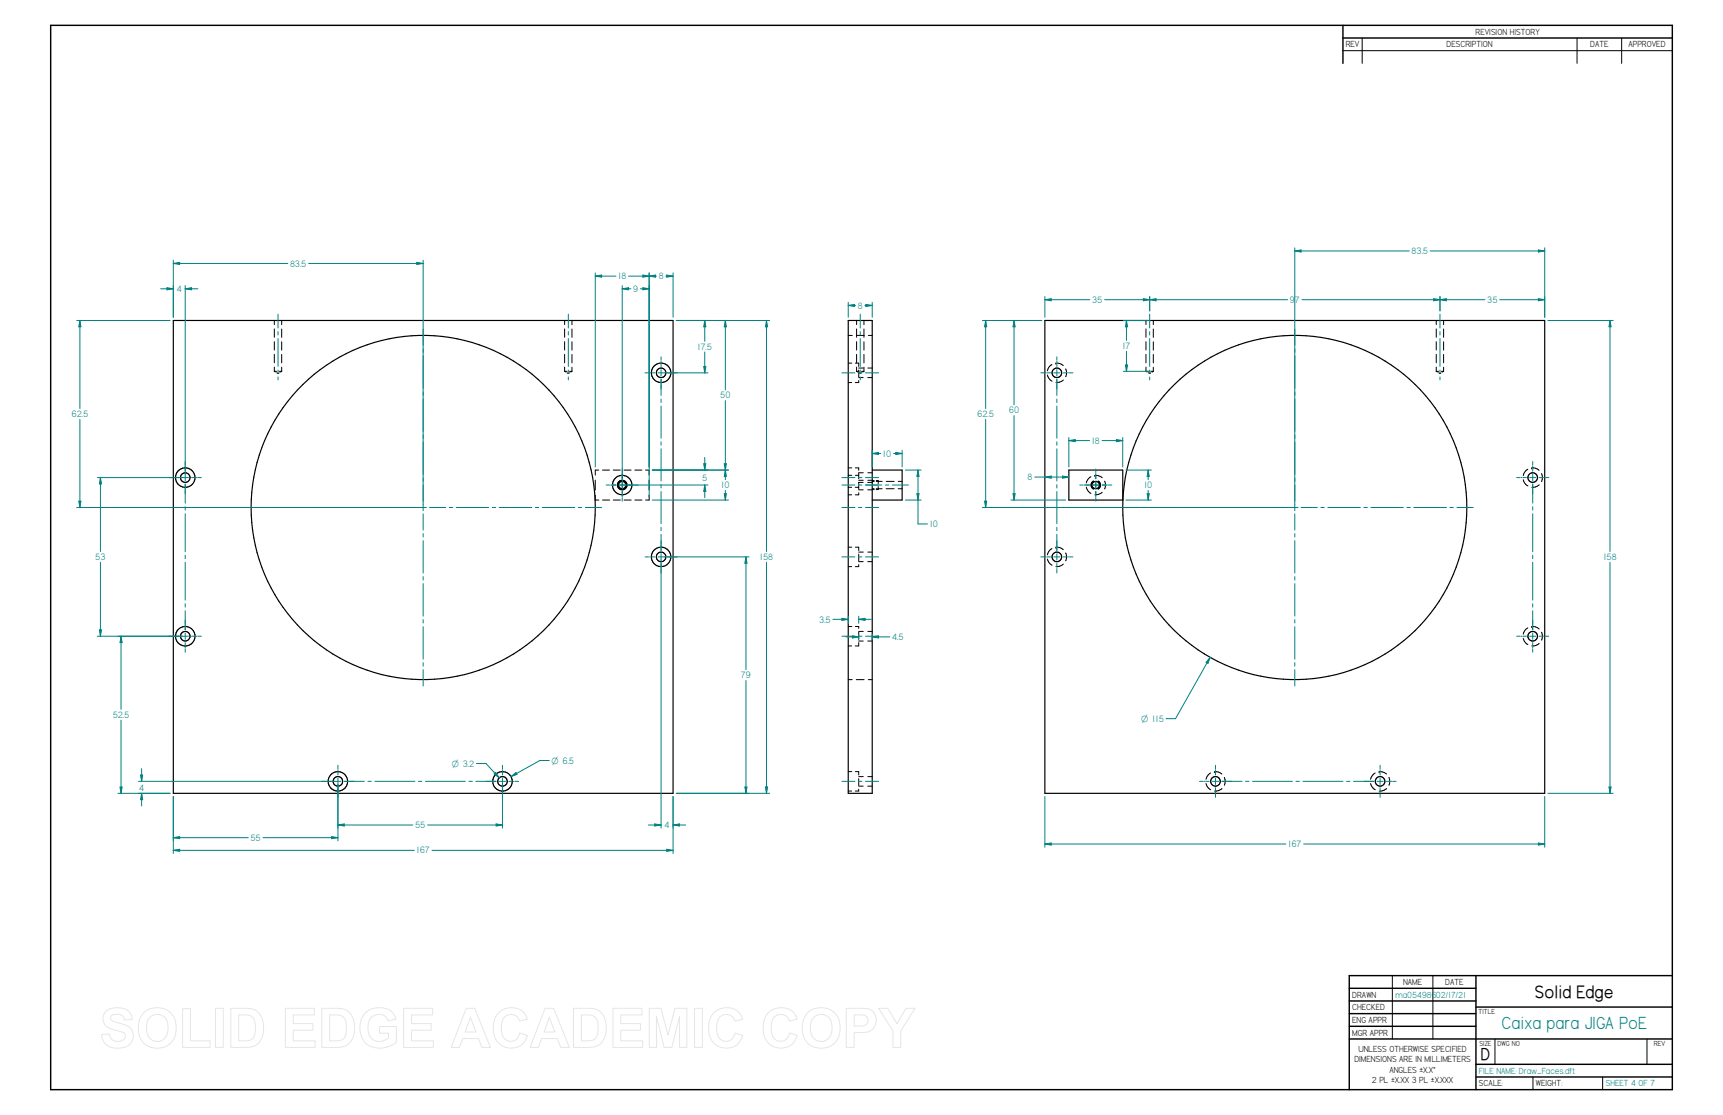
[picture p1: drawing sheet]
<svg xmlns="http://www.w3.org/2000/svg" width="864mm" height="559mm" viewBox="0 0 864 559" stroke-linecap="round" stroke-linejoin="round" font-family="sans-serif">
<g fill="none" stroke="#000" stroke-width=".72">
<path d="M25 13h813v533h-813zM673 13v19M673 19h165M676 495h64M740 489v57M838 489h-162v57M676 502h64M676 508h64M676 514h64M740 505h98M676 521h162M740 533h98"/>
<path d="M740 540h98"/>
</g>
<g fill="none" stroke="#000" stroke-width=".5">
<path d="M683 19v13M790 19v13M813 19v13M673 25h165M137 161v2M137 165v4M137 171v4M137 178v4M141 161v2M141 165v4M141 171v4M141 178v4"/>
<path d="M283 161v2M283 165v4M283 171v4M283 178v4M287 161v2M287 165v4M287 171v4M287 178v4M425 168h2M429 168h4M429 161v2M429 165v4"/>
<path d="M429 171v4M429 178v4M433 161v2M433 165v4M433 171v4M433 178v4M435 168h2M574 161v2M574 165v4M574 171v4M574 178v4M578 161v2"/>
<path d="M578 165v4M578 171v4M578 178v4M720 161v2M720 165v4M720 171v4M720 178v4M724 161v2M724 165v4M724 171v4M724 178v4M137 186h2"/>
<path d="M137 184v2M137 186h1M139 187h1M140 186h1M141 184v2M141 186h.1M283 186h1M283 184v2M284 187h1M285 186h2M287 184v2M287 186h-1"/>
<path d="M425 192h2M425 182h2M429 182h1v2M429 186h2M429 184v2M429 186h1M430 185v4M430 191v1h-1M430 184h3M430 189h3M431 187h1M432 186h1"/>
<path d="M433 184v2M433 186h-1M435 189h2M435 184h2M525 188l1 1 1 2M527 183l-1 1-1 2M529 182h.1M529 182h2l2 1M533 190l-2 2h-2M534 185l1 2-1 2M574 186h2M574 184v2"/>
<path d="M574 186h1M576 187h1M577 186h1M578 184v2M578 186h-1M720 186h1M720 184v2M720 186h.1M721 187h1M722 186h2M724 186h-1M724 184v2"/>
<path d="M300 236h-2v2M302 236h4M307 236h4M313 236h3M318 236h4M324 236h1v2M425 238h2M425 234h2M429 234h1v2M429 238h1M433 237h-3v3M435 237h2"/>
<path d="M547 239l-3 3M549 238h.1M549 238l3 1M766 235l-2 2-1 1M768 235h.1M768 234l2 1 1 1M773 237v2v2M298 241v5M298 248v3h2M302 251h4M307 251h4M311 241a2.2 2.2 0 0 0 0 4"/>
<path d="M311 241h.1M313 251h3M313 241a2.2 2.2 0 0 1 0 4M318 251h4M325 241v5M325 248v3h-1M425 248h2M425 244h2M429 244h1M430 247v1h-1M430 241h3M430 245h3"/>
<path d="M433 242h-3v3M435 242h2M435 241h3M437 245h1M437 241h1M438 245h-3M439 245h3M439 241h1v1M439 241h3M440 244v1h-1M444 245h4M444 241h4"/>
<path d="M450 245h2M450 241h2M544 244l1 2 2 1M548 241l-1 2 1 2M548 245h.1M548 241a2.4 2.4 0 0 0 0 4M548 241h.1M550 241l1 1v2M550 241a2.3 2.3 0 0 1 0 4M551 245h-1M552 247l-1 1h-2M554 241v2v2"/>
<path d="M763 240l1 2 2 2M771 243l-1 1h-2M425 274h2M429 274h1v2M430 278v3M430 277h3M435 277h2M527 275l-1 2-1 1M529 274h.1M529 274h2l2 1M534 277l1 2-1 2M425 284h2"/>
<path d="M430 283v1h-1M430 281h3M435 281h2M525 280l1 2 1 1M533 283l-2 1h-2M425 314h2M429 314h1v1M430 317v3M430 316h3M435 316h2M763 320l1 1 2 2M766 315l-2 1-1 2"/>
<path d="M768 314h.1M768 314h2l1 1M773 317v2v2M425 324h2M430 322v2h-1M430 321h3M435 321h2M771 322l-1 2h-2M425 341h2M429 341h4M435 341h2M425 396h2"/>
<path d="M425 387h2M429 387h1v1M430 390v4M430 395v1h-1M430 389h3M430 394h3M435 394h2M435 389h2M604 393l1 1 2 2M607 387l-2 2-1 2M609 387h.1M609 387h2l1 1"/>
<path d="M612 395l-1 1h-2M614 390v2v2M687 393l1 1 1 2M689 387l-2 4M691 387h.1M691 387h2l2 1M695 395l-2 1h-2M696 390l1 2-1 2M698 489v32M718 489v32M749 521v12M768 540v6"/>
<path d="M803 540v6M825 521v12"/>
</g>
<g fill="none" stroke="#000" stroke-width=".59">
<path d="M87 161h250v237h-250zM425 161h12v237h-12zM524 161h250v237h-250zM437 236h15v15h-15M536 236h27v15h-27z"/>
<circle cx="331" cy="187" r="2.4"/>
<circle cx="331" cy="187" r="5"/>
<circle cx="530" cy="187" r="2.4"/>
<circle cx="93" cy="239" r="2.4"/>
<circle cx="93" cy="239" r="5"/>
<circle cx="768" cy="239" r="2.4"/>
<circle cx="212" cy="254" r="86"/>
<circle cx="312" cy="243" r="2.4"/>
<circle cx="312" cy="243" r="5"/>
<circle cx="312" cy="243" r="1.8"/>
<circle cx="549" cy="243" r="1.8"/>
<circle cx="649" cy="254" r="86"/>
<circle cx="331" cy="279" r="2.4"/>
<circle cx="331" cy="279" r="5"/>
<circle cx="530" cy="279" r="2.4"/>
<circle cx="93" cy="319" r="2.4"/>
<circle cx="93" cy="319" r="5"/>
<circle cx="768" cy="319" r="2.4"/>
<circle cx="169" cy="392" r="2.4"/>
<circle cx="169" cy="392" r="5"/>
<circle cx="252" cy="392" r="2.4"/>
<circle cx="252" cy="392" r="5"/>
<circle cx="609" cy="392" r="2.4"/>
<circle cx="692" cy="392" r="2.4"/>
</g>
<path d="M524 399v26M774 399v26M524 423l3-1v2z" fill="none" stroke="#008080" stroke-width=".5"/>
<path d="M524 423l3-1v2z" fill="#008080"/>
<path d="M771 422l3 1-3 1z" fill="none" stroke="#008080" stroke-width=".5"/>
<path d="M771 422l3 1-3 1z" fill="#008080"/>
<path d="M776 161h33M776 398h33M806 394h2l-1 4zM524 423h121M653 423h121" fill="none" stroke="#008080" stroke-width=".5"/>
<path d="M806 394h2l-1 4z" fill="#008080"/>
<path d="M807 161l1 3h-2z" fill="none" stroke="#008080" stroke-width=".5"/>
<path d="M807 161l1 3h-2z" fill="#008080"/>
<path d="M807 161v115M437 226v8M449 227h3l-3 1zM452 226v8M807 282v116" fill="none" stroke="#008080" stroke-width=".5"/>
<path d="M449 227h3l-3 1z" fill="#008080"/>
<path d="M437 227h3v1z" fill="none" stroke="#008080" stroke-width=".5"/>
<path d="M437 227h3v1z" fill="#008080"/>
<path d="M437 227h4M448 227h4M454 236h8M454 251h8M460 247h1l-1 4zM460 263h5" fill="none" stroke="#008080" stroke-width=".5"/>
<path d="M460 247h1l-1 4z" fill="#008080"/>
<path d="M460 236l1 3h-1z" fill="none" stroke="#008080" stroke-width=".5"/>
<path d="M460 236l1 3h-1z" fill="#008080"/>
<path d="M460 236v27M607 329l-2 3zM607 329l-18 31h-5" fill="none" stroke="#008080" stroke-width=".5"/>
<path d="M607 329l-2 3z" fill="#008080"/>
<path d="M649 124v129M649 126l3-1v1zM774 124v35" fill="none" stroke="#008080" stroke-width=".5"/>
<path d="M649 126l3-1v1z" fill="#008080"/>
<path d="M771 125l3 1h-3z" fill="none" stroke="#008080" stroke-width=".5"/>
<path d="M771 125l3 1h-3z" fill="#008080"/>
<path d="M649 126h57M717 126h57M492 161h30M492 254h155M493 251h2l-1 3z" fill="none" stroke="#008080" stroke-width=".5"/>
<path d="M493 251h2l-1 3z" fill="#008080"/>
<path d="M494 161l1 3h-2z" fill="none" stroke="#008080" stroke-width=".5"/>
<path d="M494 161l1 3h-2z" fill="#008080"/>
<path d="M494 161v44M494 210v44M536 219v15M563 219v15M536 221l3-1v1z" fill="none" stroke="#008080" stroke-width=".5"/>
<path d="M536 221l3-1v1z" fill="#008080"/>
<path d="M560 220l3 1h-3z" fill="none" stroke="#008080" stroke-width=".5"/>
<path d="M560 220l3 1h-3z" fill="#008080"/>
<path d="M536 221h10M552 221h11M564 236h13M575 236l1 3h-1zM564 251h13" fill="none" stroke="#008080" stroke-width=".5"/>
<path d="M575 236l1 3h-1z" fill="#008080"/>
<path d="M575 247h1l-1 4z" fill="none" stroke="#008080" stroke-width=".5"/>
<path d="M575 247h1l-1 4z" fill="#008080"/>
<path d="M507 161h15M575 236v4M507 251h27M508 247h1l-1 4zM575 246v5" fill="none" stroke="#008080" stroke-width=".5"/>
<path d="M508 247h1l-1 4z" fill="#008080"/>
<path d="M508 161l1 3h-1z" fill="none" stroke="#008080" stroke-width=".5"/>
<path d="M508 161l1 3h-1z" fill="#008080"/>
<path d="M508 161v42M508 208v43M533 239h3l-3 1z" fill="none" stroke="#008080" stroke-width=".5"/>
<path d="M533 239h3l-3 1z" fill="#008080"/>
<path d="M524 239h3v1z" fill="none" stroke="#008080" stroke-width=".5"/>
<path d="M524 239h3v1z" fill="#008080"/>
<path d="M425 152v7M425 153h3v1zM437 152v7M519 239h17" fill="none" stroke="#008080" stroke-width=".5"/>
<path d="M425 153h3v1z" fill="#008080"/>
<path d="M434 153h3l-3 1z" fill="none" stroke="#008080" stroke-width=".5"/>
<path d="M434 153h3l-3 1z" fill="#008080"/>
<g fill="none" stroke="#008080" stroke-width=".5">
<path d="M425 153h4M433 153h4M212 165v8M212 175v2M212 178v17M649 165v8M649 175v2M649 178v17M212 196v2M212 200v16M649 196v2M649 200v16"/>
<path d="M212 218v2M649 218v2M212 221v17M212 240v1M649 221v17M649 240v1M123 254h8M133 254h1M136 254h16M154 254h2M158 254h16M176 254h1"/>
<path d="M179 254h17M197 254h2M201 254h8M211 254h3M212 253v3M212 243v8M212 258v8M215 254h8M225 254h2M229 254h16M247 254h1M250 254h17"/>
<path d="M268 254h2M272 254h16M290 254h2M293 254h9M422 254h6M430 254h2M434 254h6M560 254h8M570 254h1M573 254h16M591 254h2M595 254h16"/>
<path d="M613 254h1M616 254h16M634 254h2M638 254h8M647 254h4M649 243v8M649 253v3M649 258v8M652 254h8M662 254h2M666 254h16M684 254h1"/>
<path d="M687 254h16M705 254h2M709 254h16M727 254h1M730 254h8M212 267v2M212 271v16M649 267v2M649 271v16M212 289v2M212 292v17M649 289v2"/>
<path d="M649 292v17M212 311v1M212 314v16M649 311v1M649 314v16M212 332v2M212 336v8M649 332v2M649 336v8M169 393v22M252 393v22M169 413h4v1z"/>
</g>
<path d="M169 413h4v1z" fill="#008080"/>
<path d="M249 413h3l-3 1z" fill="none" stroke="#008080" stroke-width=".5"/>
<path d="M249 413h3l-3 1z" fill="#008080"/>
<path d="M312 145l3-1v1zM312 143v99M325 143v106M169 413h38M214 413h38" fill="none" stroke="#008080" stroke-width=".5"/>
<path d="M312 145l3-1v1z" fill="#008080"/>
<path d="M322 144l3 1h-3z" fill="none" stroke="#008080" stroke-width=".5"/>
<path d="M322 144l3 1h-3z" fill="#008080"/>
<path d="M312 145h4M321 145h4M331 281v134M337 399v16M328 413h3l-3 1z" fill="none" stroke="#008080" stroke-width=".5"/>
<path d="M328 413h3l-3 1z" fill="#008080"/>
<path d="M337 413h4v1z" fill="none" stroke="#008080" stroke-width=".5"/>
<path d="M337 413h4v1z" fill="#008080"/>
<path d="M87 143v16M93 143v95M93 145l3-1v1zM325 413h6M337 413h7" fill="none" stroke="#008080" stroke-width=".5"/>
<path d="M93 145l3-1v1z" fill="#008080"/>
<path d="M84 144l3 1h-3z" fill="none" stroke="#008080" stroke-width=".5"/>
<path d="M84 144l3 1h-3z" fill="#008080"/>
<path d="M298 137v97M322 138h3l-3 1zM325 137v97M81 145h6M93 145h6" fill="none" stroke="#008080" stroke-width=".5"/>
<path d="M322 138h3l-3 1z" fill="#008080"/>
<path d="M298 138h4v1z" fill="none" stroke="#008080" stroke-width=".5"/>
<path d="M298 138h4v1z" fill="#008080"/>
<path d="M298 138h11M315 138h10M325 137v97M334 138h3l-3 1zM337 137v22" fill="none" stroke="#008080" stroke-width=".5"/>
<path d="M334 138h3l-3 1z" fill="#008080"/>
<path d="M325 138h4v1z" fill="none" stroke="#008080" stroke-width=".5"/>
<path d="M325 138h4v1z" fill="#008080"/>
<path d="M325 138h4M334 138h3M87 399v22M169 393v28M166 419l3 1h-3z" fill="none" stroke="#008080" stroke-width=".5"/>
<path d="M166 419l3 1h-3z" fill="#008080"/>
<path d="M87 420l3-1v1z" fill="none" stroke="#008080" stroke-width=".5"/>
<path d="M87 420l3-1v1z" fill="#008080"/>
<path d="M87 130v29M209 131l3 1-3 1zM212 130v123M87 420h37M132 420h37" fill="none" stroke="#008080" stroke-width=".5"/>
<path d="M209 131l3 1-3 1z" fill="#008080"/>
<path d="M87 132l3-1v2z" fill="none" stroke="#008080" stroke-width=".5"/>
<path d="M87 132l3-1v2z" fill="#008080"/>
<path d="M87 132h57M155 132h57M87 399v29M337 399v29M334 426h3l-3 1z" fill="none" stroke="#008080" stroke-width=".5"/>
<path d="M334 426h3l-3 1z" fill="#008080"/>
<path d="M87 426h3v1z" fill="none" stroke="#008080" stroke-width=".5"/>
<path d="M87 426h3v1z" fill="#008080"/>
<path d="M327 236h28M313 243h42M353 243l1 3h-1zM87 426h121M217 426h120" fill="none" stroke="#008080" stroke-width=".5"/>
<path d="M353 243l1 3h-1z" fill="#008080"/>
<path d="M353 232h1l-1 4z" fill="none" stroke="#008080" stroke-width=".5"/>
<path d="M353 232h1l-1 4z" fill="#008080"/>
<path d="M353 229v7M353 243v6M69 392h99M69 398h16M70 388h2l-1 4z" fill="none" stroke="#008080" stroke-width=".5"/>
<path d="M70 388h2l-1 4z" fill="#008080"/>
<path d="M71 398l1 3h-2z" fill="none" stroke="#008080" stroke-width=".5"/>
<path d="M71 398l1 3h-2z" fill="#008080"/>
<path d="M339 161h16M333 187h22M353 184h1l-1 3zM71 385v7M71 398v6" fill="none" stroke="#008080" stroke-width=".5"/>
<path d="M353 184h1l-1 3z" fill="#008080"/>
<path d="M353 161l1 3h-1z" fill="none" stroke="#008080" stroke-width=".5"/>
<path d="M353 161l1 3h-1z" fill="#008080"/>
<path d="M353 161v10M353 176v11M59 319h32M61 319v3h-1zM59 398h26" fill="none" stroke="#008080" stroke-width=".5"/>
<path d="M61 319v3h-1z" fill="#008080"/>
<path d="M60 394h1v4z" fill="none" stroke="#008080" stroke-width=".5"/>
<path d="M60 394h1v4z" fill="#008080"/>
<path d="M339 161h26M327 236h38M363 232h1v4zM61 319v37M61 361v37" fill="none" stroke="#008080" stroke-width=".5"/>
<path d="M363 232h1v4z" fill="#008080"/>
<path d="M364 161v3h-1z" fill="none" stroke="#008080" stroke-width=".5"/>
<path d="M364 161v3h-1z" fill="#008080"/>
<path d="M364 161v34M364 201v35M327 236h38M364 236v3h-1zM327 251h38" fill="none" stroke="#008080" stroke-width=".5"/>
<path d="M364 236v3h-1z" fill="#008080"/>
<path d="M363 247h1v4z" fill="none" stroke="#008080" stroke-width=".5"/>
<path d="M363 247h1v4z" fill="#008080"/>
<path d="M364 236v4M364 246v5M333 279h42M374 279v3h-1zM339 398h36" fill="none" stroke="#008080" stroke-width=".5"/>
<path d="M374 279v3h-1z" fill="#008080"/>
<path d="M373 394h1v4z" fill="none" stroke="#008080" stroke-width=".5"/>
<path d="M373 394h1v4z" fill="#008080"/>
<path d="M49 239h42M50 239l1 4h-1zM374 279v57M49 319h42M374 341v57" fill="none" stroke="#008080" stroke-width=".5"/>
<path d="M50 239l1 4h-1z" fill="#008080"/>
<path d="M50 316h1l-1 3z" fill="none" stroke="#008080" stroke-width=".5"/>
<path d="M50 316h1l-1 3z" fill="#008080"/>
<path d="M38 161h47M50 239v37M38 254h173M39 251h2l-1 3zM50 282v37" fill="none" stroke="#008080" stroke-width=".5"/>
<path d="M39 251h2l-1 3z" fill="#008080"/>
<path d="M40 161l1 3h-2z" fill="none" stroke="#008080" stroke-width=".5"/>
<path d="M40 161l1 3h-2z" fill="#008080"/>
<path d="M40 161v44M339 161h47M384 161l1 3h-1zM40 210v44M339 398h47" fill="none" stroke="#008080" stroke-width=".5"/>
<path d="M384 161l1 3h-1z" fill="#008080"/>
<path d="M384 394h1l-1 4z" fill="none" stroke="#008080" stroke-width=".5"/>
<path d="M384 394h1l-1 4z" fill="#008080"/>
<g fill="none" stroke="#008080" stroke-width=".5">
<path d="M139 157v7M285 157v7M431 157v7M524 150h3v1zM524 149v10M576 149v7M576 157v7M722 157v7M139 166v2M139 170v14M285 166v2M285 170v14"/>
<path d="M331 179v2M384 161v115M431 166v2M431 170v14M530 179v2M576 166v2M576 170v14M722 166v2M722 170v14M139 185v2M139 189v1M285 185v2"/>
<path d="M285 189v1M323 187h2M326 187h.1M326 187h2M330 187h3M331 181h.1M331 182v2M331 185v3M331 190v8M335 187h1M337 187h.1M338 187h1"/>
<path d="M422 187h6M430 187h2M431 185v2M431 189v1M434 187h6M522 187h1M524 187h.1M525 187h2M528 187h3M530 181h.1M530 182v2M530 185v3"/>
<path d="M530 190v8M533 187h2M535 187h1M536 187h2M576 185v2M576 189v1M722 185v2M722 189v1M331 200v2M331 203v17M530 200v2M530 203v17"/>
<path d="M85 239h2M87 239h.1M88 239h2M91 239h3M93 231v2M93 234h.1M93 234v2M93 238v3M96 239h2M98 239h1M99 239h2M312 235v2"/>
<path d="M312 237v3M331 221v2M331 225v16M422 239h6M430 239h2M434 239h6M530 221v2M530 225v16M549 235v2M549 237v3M760 239h2M762 239h1"/>
<path d="M763 239h2M767 239h3M768 231v2M768 234h.1M768 234v2M768 238v3M771 239h2M774 239h.1M774 239h2M93 243v9M93 254v2M93 257v19"/>
<path d="M304 243h2M306 243h3M310 243h3M312 242v3M312 246v3M312 249v2M315 243h3M318 243h2M331 243v2M331 246v16M422 243h6M430 243h2"/>
<path d="M434 243h8M444 243h2M447 243h8M530 243v2M530 246v16M541 243h2M543 243h3M548 243h3M549 242v3M549 249v2M549 246v3M552 243h3"/>
<path d="M555 243h2M768 243v9M768 254v2M768 257v19M93 278v2M323 279h2M326 279h.1M326 279h2M330 279h3M331 264v2M331 268v8M331 277v4"/>
<path d="M335 279h1M337 279h.1M338 279h1M422 279h6M430 279h2M434 279h6M522 279h1M524 279h.1M525 279h2M528 279h3M530 264v2M530 268v8"/>
<path d="M530 277v4M533 279h2M535 279h1M536 279h2M768 278v2M93 282v19M331 282v2M331 284v1M331 285v2M384 282v116M530 282v2M530 284v1"/>
<path d="M530 285v2M768 282v19M85 319h2M87 319h.1M88 319h2M91 319h3M93 303v1M93 306v10M93 317v3M96 319h2M98 319h1M99 319h2"/>
<path d="M422 319h6M430 319h2M434 319h6M760 319h2M762 319h1M763 319h2M767 319h3M768 303v1M768 306v10M768 317v3M771 319h2M774 319h.1"/>
<path d="M774 319h2M93 322v2M93 324v1M93 325v2M768 322v2M768 324v1M768 325v2M161 392h2M164 392h.1M164 392h2M168 392h3M169 384v1"/>
<path d="M169 386h.1M169 387v1M169 395v1M169 397h.1M169 398v2M169 390v3M173 392h10M184 392h2M188 392h20M210 392h1M213 392h20M235 392h2"/>
<path d="M249 392h-10M250 392h3M252 395v1M252 397h.1M252 398v2M252 384v1M252 386h.1M252 387v1M252 390v3M255 392h2M257 392h1M258 392h2"/>
<path d="M422 392h6M430 392h2M434 392h6M601 392h2M603 392h1M604 392h2M608 392h3M609 384v1M609 386h.1M609 387v1M609 390v3M609 395v1"/>
<path d="M609 397h.1M609 398v2M623 392h-11M624 392h2M628 392h20M650 392h1M653 392h20M675 392h2M678 392h11M690 392h3M692 384v1M692 386h.1"/>
<path d="M692 387v1M692 395v1M692 397h.1M692 398v2M692 390v3M695 392h2M697 392h1M698 392h2"/>
</g>
<path d="M524 150h3v1z" fill="#008080"/>
<path d="M573 150h3l-3 1z" fill="none" stroke="#008080" stroke-width=".5"/>
<path d="M573 150h3l-3 1z" fill="#008080"/>
<path d="M524 150h22M554 150h22M576 149v7M576 150h3v1zM722 149v7" fill="none" stroke="#008080" stroke-width=".5"/>
<path d="M576 150h3v1z" fill="#008080"/>
<path d="M719 150h3l-3 1z" fill="none" stroke="#008080" stroke-width=".5"/>
<path d="M719 150h3l-3 1z" fill="#008080"/>
<path d="M576 150h69M653 150h69M722 149v7M722 150h3v1zM774 149v10" fill="none" stroke="#008080" stroke-width=".5"/>
<path d="M722 150h3v1z" fill="#008080"/>
<path d="M771 150h3l-3 1z" fill="none" stroke="#008080" stroke-width=".5"/>
<path d="M771 150h3l-3 1z" fill="#008080"/>
<path d="M722 150h22M752 150h22M563 161h13M563 186h13M564 183h1v3z" fill="none" stroke="#008080" stroke-width=".5"/>
<path d="M564 183h1v3z" fill="#008080"/>
<path d="M565 161v3h-1z" fill="none" stroke="#008080" stroke-width=".5"/>
<path d="M565 161v3h-1z" fill="#008080"/>
<path d="M565 161v10M565 176v10M256 389l3-2v1zM275 381h-4l-15 8" fill="none" stroke="#008080" stroke-width=".5"/>
<path d="M256 389l3-2v1z" fill="#008080"/>
<path d="M239 383h5l6 7M248 388v-1l2 3z" fill="none" stroke="#008080" stroke-width=".5"/>
<path d="M248 388v-1l2 3z" fill="#008080"/>
<path d="M425 309v3M430 309v3M430 310h4v1z" fill="none" stroke="#008080" stroke-width=".5"/>
<path d="M430 310h4v1z" fill="#008080"/>
<path d="M422 310h3l-3 1z" fill="none" stroke="#008080" stroke-width=".5"/>
<path d="M422 310h3l-3 1z" fill="#008080"/>
<path d="M417 310h8M430 310h7M430 318v3M437 319h3v1zM437 318v3" fill="none" stroke="#008080" stroke-width=".5"/>
<path d="M437 319h3v1z" fill="#008080"/>
<path d="M427 319h3l-3 1z" fill="none" stroke="#008080" stroke-width=".5"/>
<path d="M427 319h3l-3 1z" fill="#008080"/>
<path d="M424 319h6M437 319h9" fill="none" stroke="#008080" stroke-width=".5"/>
<g fill="none" stroke="#e6e6e6" stroke-width=".5">
<path d="M53 507a9 9 0 0 1 13 2v2h-4a4 4 0 0 0-3-3 4 4 0 0 0-4 2 4 4 0 0 0 5 3 7 7 0 0 1 7 7 9 9 0 0 1-15 3l-1-4 4-1a4 4 0 0 0 3 4 4 4 0 0 0 5-3l-2-2a13 13 0 0 1-9-5v-3zM72 508a10 10 0 0 1 12-1 10 10 0 0 1 4 11 10 10 0 0 1-12 7 10 10 0 0 1-6-13zM75 510a6 6 0 0 1 7-1 6 6 0 0 1 2 7 5 5 0 0 1-6 6 5 5 0 0 1-5-7l1-3zM92 506h3v16h10v3h-13zM108 505h4v20h-4zM116 505h7a9 9 0 0 1 9 11 8 8 0 0 1-9 9h-7zM120 509h1a5 5 0 0 1 7 6 5 5 0 0 1-4 7h-4zM143 505h15v4h-11v4h10v3h-10v6h11v3h-15zM161 505h7a9 9 0 0 1 10 11 8 8 0 0 1-9 9h-8zM165 509h2a5 5 0 0 1 7 6 5 5 0 0 1-5 7h-4zM183 508a10 10 0 0 1 15 1v2l-4 1a5 5 0 0 0-7-3 5 5 0 0 0-3 7 6 6 0 0 0 4 6 6 6 0 0 0 7-2v-2h-5v-4h9v8a11 11 0 0 1-12 3 11 11 0 0 1-7-10l1-4zM202 505h15v4h-11v4h10v3h-10v6h11v3h-15z"/>
<path d="M234 505h4l8 20h-4l-2-5h-8l-2 5h-4zM236 510l3 7h-6zM250 508a9 9 0 0 1 14 3l-4 1a5 5 0 0 0-5-3 5 5 0 0 0-4 5 6 6 0 0 0 6 8l2-2 1-2 4 1a9 9 0 0 1-10 6 9 9 0 0 1-7-11 10 10 0 0 1 3-6zM273 505h4l8 20h-4l-2-5h-8l-1 5h-4zM275 510l3 7h-5zM287 505h8a9 9 0 0 1 9 11 8 8 0 0 1-9 9h-8zM291 509h2a5 5 0 0 1 7 6 5 5 0 0 1-4 7h-5zM307 505h15v4h-11v4h10v3h-10v6h11v3h-15zM325 505h6l4 14 3-14h6v20h-3v-16l-4 16h-4l-4-16v16h-4zM348 505h4v20h-4zM358 508a9 9 0 0 1 14 3l-4 1a5 5 0 0 0-5-3 5 5 0 0 0-4 5 6 6 0 0 0 6 8l2-2 1-2 4 1a9 9 0 0 1-11 6 9 9 0 0 1-6-11 10 10 0 0 1 3-6zM385 508a9 9 0 0 1 15 3l-4 1a5 5 0 0 0-6-3 5 5 0 0 0-3 5 6 6 0 0 0 5 8l2-2 2-2 4 1a9 9 0 0 1-11 6 9 9 0 0 1-6-11 10 10 0 0 1 2-6z"/>
<path d="M405 508a10 10 0 0 1 12-1 10 10 0 0 1 4 11 10 10 0 0 1-13 7 10 10 0 0 1-6-13zM408 510a6 6 0 0 1 7-1 6 6 0 0 1 2 7 5 5 0 0 1-6 6 5 5 0 0 1-5-7l1-3zM424 505h6a7 7 0 0 1 9 4 7 7 0 0 1-8 9h-3v7h-4zM428 509h2a4 4 0 0 1 5 3l-2 2h-5zM440 505h5l5 8 4-8h5l-8 12v8h-3v-8z"/>
</g>
<text font-size="10" x="769" y="500">Solid Edge</text>
<text font-size="10" fill="#008080" x="753" y="516">Caixa para JIGA PoE</text>
<text font-size="9.7" x="742" y="531">D</text>
<g font-size="5.2" fill="#008080">
<text x="708" y="127">83.5</text>
<text x="145" y="134">83.5</text>
<text x="310" y="140">18</text>
<text x="330" y="140">8</text>
<text x="89" y="146">4</text>
<text x="317" y="146">9</text>
<text x="430" y="155">8</text>
<text x="547" y="152">35</text>
<text x="647" y="152">97</text>
<text x="745" y="152">35</text>
<text x="350" y="175">17.5</text>
<text x="563" y="175">17</text>
<text x="361" y="200">50</text>
<text x="36" y="209">62.5</text>
<text x="490" y="209">62.5</text>
<text x="506" y="207">60</text>
<text x="547" y="222">18</text>
<text x="443" y="229">10</text>
<text x="352" y="241">5</text>
<text x="361" y="245">10</text>
<text x="515" y="241">8</text>
<text x="573" y="245">10</text>
<text x="466" y="264">10</text>
<text x="48" y="281">53</text>
<text x="381" y="281">158</text>
<text x="804" y="281">158</text>
<text x="411" y="312">3.5</text>
<text x="447" y="321">4.5</text>
<text x="371" y="340">79</text>
<text x="56" y="360">52.5</text>
<text x="70" y="396">4</text>
<text x="208" y="415">55</text>
<text x="333" y="415">4</text>
<text x="126" y="421">55</text>
<text x="646" y="425">167</text>
<text x="209" y="428">167</text>
</g>
<g font-size="5">
<text x="740" y="17">REVISION HISTORY</text>
<text x="674" y="24">REV</text>
<text x="725" y="24">DESCRIPTION</text>
<text x="797" y="24">DATE</text>
<text x="816" y="24">APPROVED</text>
<text x="703" y="494">NAME</text>
<text x="724" y="494">DATE</text>
<text x="678" y="500">DRAWN</text>
<text x="678" y="506">CHECKED</text>
<text x="678" y="513">ENG APPR</text>
<text x="678" y="519">MGR APPR</text>
<text x="681" y="527">UNLESS OTHERWISE SPECIFIED</text>
<text x="679" y="532">DIMENSIONS ARE IN MILLIMETERS</text>
<text x="696" y="538">ANGLES ±X.X°</text>
<text x="688" y="543">2 PL ±X.XX 3 PL ±X.XXX</text>
<text x="741" y="544">SCALE:</text>
<text x="770" y="544">WEIGHT:</text>
</g>
<g font-size="5" fill="#008080">
<text x="699" y="500">ma05498602/17/21</text>
<text x="741" y="538">FILE NAME: Draw_Faces.dft</text>
<text x="805" y="544">SHEET 4 OF 7</text>
</g>
<g font-size="4.9" fill="#008080">
<text x="572" y="362">O 115</text>
<text x="276" y="383">O 6.5</text>
<text x="226" y="384">O 3.2</text>
</g>
<g font-size="4.1">
<text x="741" y="508">TITLE</text>
<text x="742" y="524">SIZE</text>
<text x="751" y="524">DWG NO</text>
<text x="829" y="524">REV</text>
</g>
</svg>
